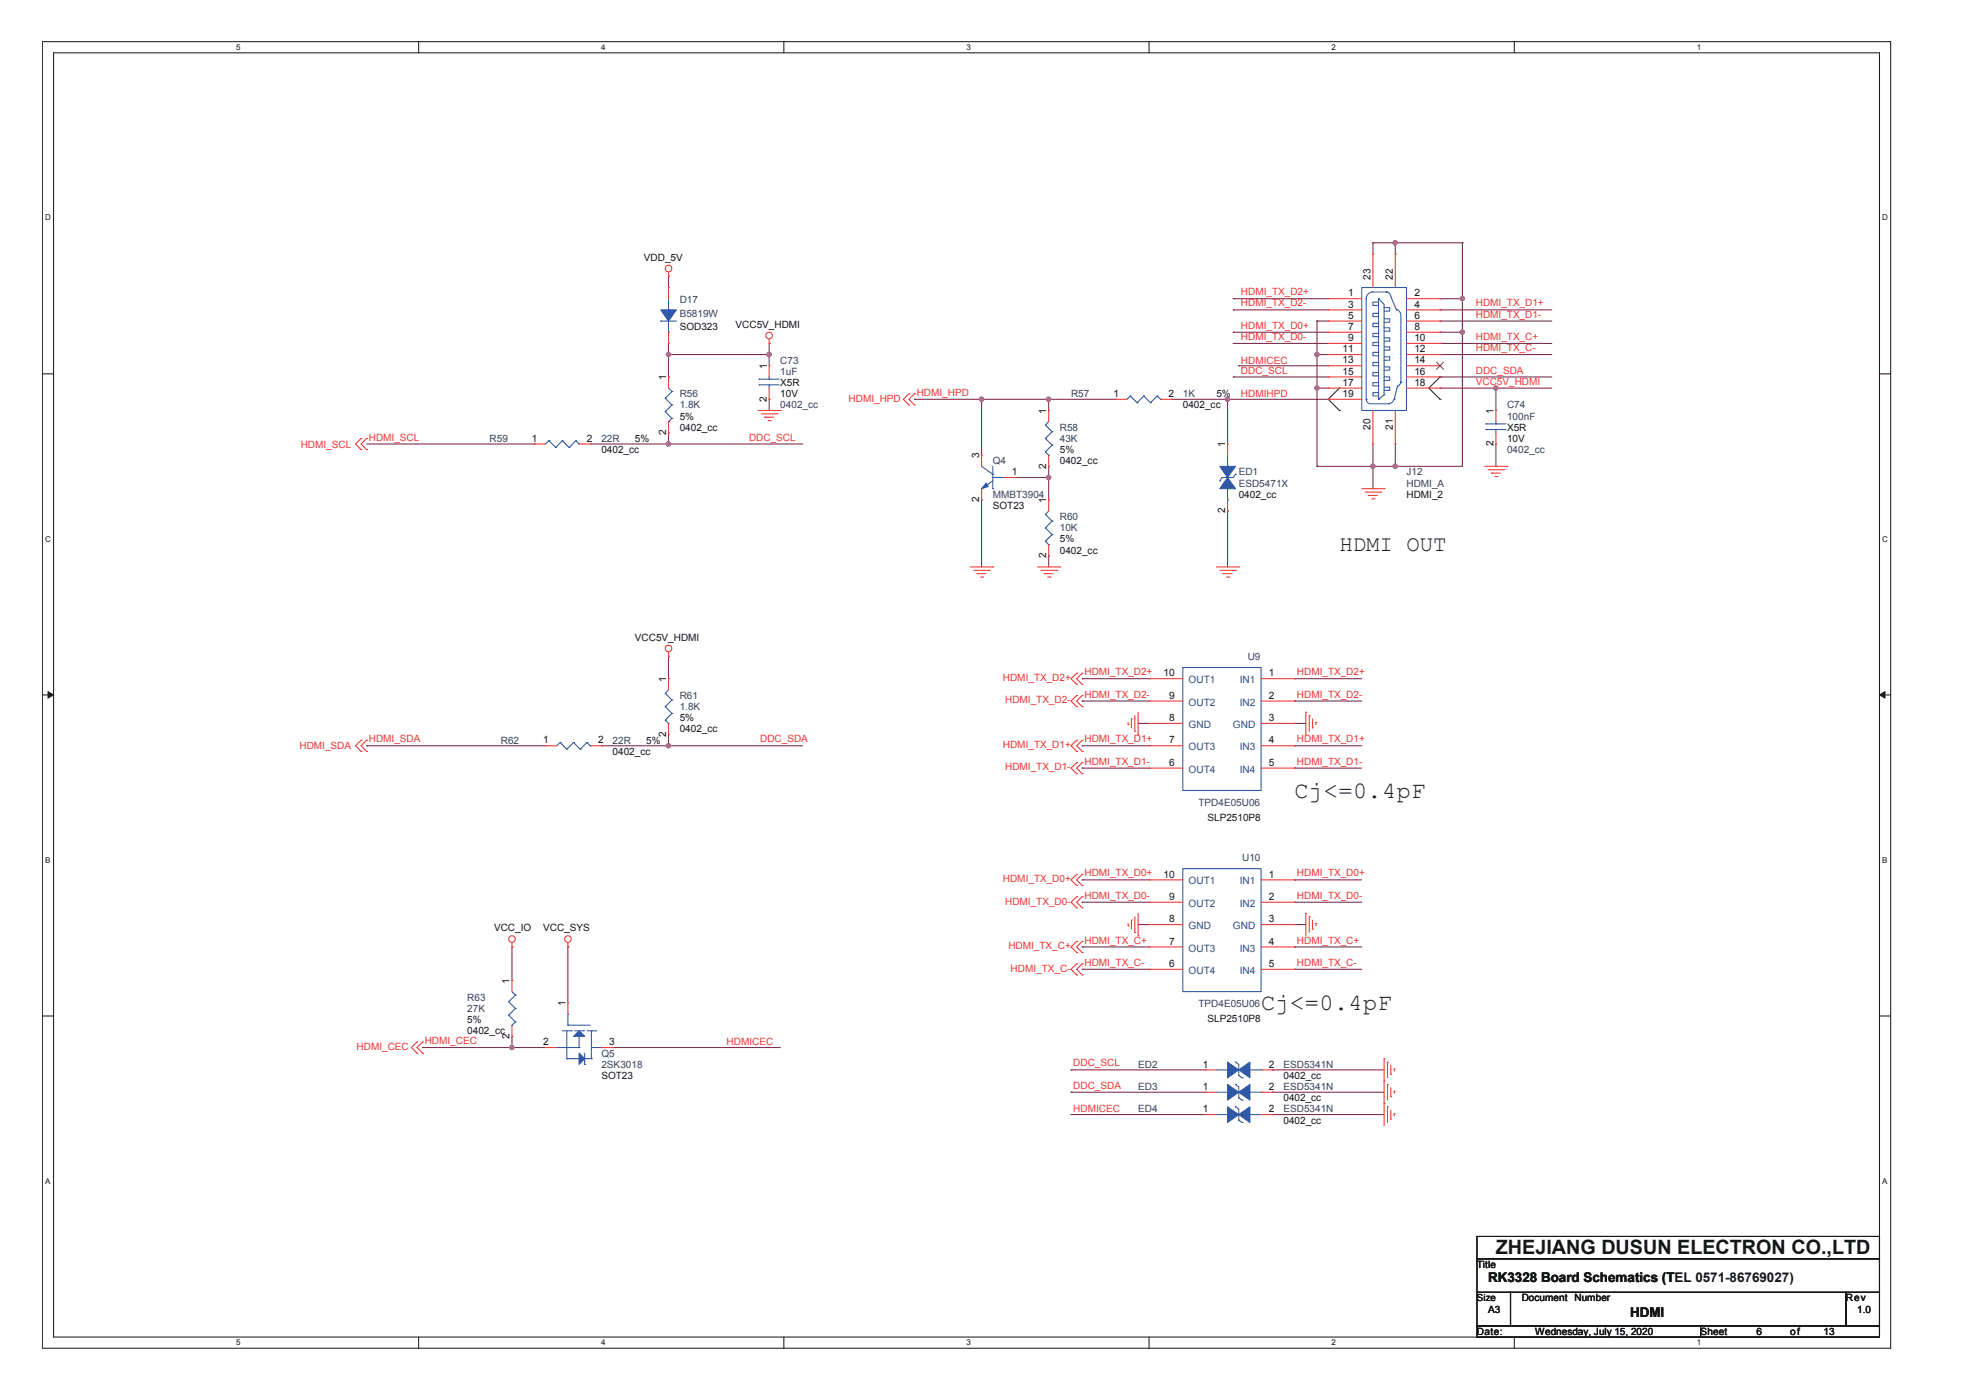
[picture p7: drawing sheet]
<svg xmlns="http://www.w3.org/2000/svg" width="297mm" height="210mm" viewBox="0 0 297 210" stroke-linecap="round" stroke-linejoin="round" font-family="sans-serif">
<path d="M6.4 6.2h277v195.9h-277zM8 7.9h273.7v192.6h-273.7z" fill="none" stroke="#231f20" stroke-width=".16"/>
<g fill="#fff">
<path d="M35.4 6.4h.7v1.4h-.7z"/>
<path d="M35.4 200.6h.7v1.4h-.7z"/>
</g>
<path d="M62.7 6.2v1.7M62.7 200.5v1.6" fill="none" stroke="#231f20" stroke-width=".16"/>
<g fill="#fff">
<path d="M90.1 6.4h.7v1.4h-.7z"/>
<path d="M90.1 200.6h.7v1.4h-.7z"/>
</g>
<path d="M117.5 6.2v1.7M117.5 200.5v1.6" fill="none" stroke="#231f20" stroke-width=".16"/>
<g fill="#fff">
<path d="M144.8 6.4h.7v1.4h-.7z"/>
<path d="M144.8 200.6h.7v1.4h-.7z"/>
</g>
<path d="M172.2 6.2v1.7M172.2 200.5v1.6" fill="none" stroke="#231f20" stroke-width=".16"/>
<g fill="#fff">
<path d="M199.6 6.4h.6v1.4h-.6z"/>
<path d="M199.6 200.6h.6v1.4h-.6z"/>
</g>
<path d="M226.9 6.2v1.7M226.9 200.5v1.6" fill="none" stroke="#231f20" stroke-width=".16"/>
<g fill="#fff">
<path d="M254.3 6.4h.7v1.4h-.7z"/>
<path d="M254.3 200.6h.7v1.4h-.7z"/>
<path d="M6.8 32h.8v1.3h-.8z"/>
<path d="M282.1 32h.9v1.3h-.9z"/>
<path d="M6.8 80.1h.8v1.4h-.8z"/>
<path d="M282.1 80.1h.9v1.4h-.9z"/>
</g>
<path d="M6.4 56.1h1.6M281.7 56.1h1.7" fill="none" stroke="#231f20" stroke-width=".16"/>
<g fill="#fff">
<path d="M6.8 128.3h.8v1.3h-.8z"/>
<path d="M282.1 128.3h.8v1.3h-.8z"/>
</g>
<path d="M6.4 104.2h1.6M281.7 104.2h1.7" fill="none" stroke="#231f20" stroke-width=".16"/>
<path d="M7.2 103.7l.8 .5-.8 .5z" fill="#231f20"/>
<path d="M7.2 103.7l.8 .5-.8 .5z" fill="none" stroke="#231f20" stroke-width=".15"/>
<path d="M281.7 104.2l.8-.5v1z" fill="#231f20"/>
<path d="M281.7 104.2l.8-.5v1z" fill="none" stroke="#231f20" stroke-width=".15"/>
<g fill="#fff">
<path d="M6.8 176.4h.8v1.3h-.8z"/>
<path d="M282.1 176.4h.8v1.3h-.8z"/>
</g>
<path d="M200.7 58.2h.1M200.7 58.2l-1.6 1.7 1.6 1.6M215.8 56.5h.1M215.8 59.9h.1M215.8 56.5l-1.7 1.7 1.7 1.7M200.7 61.5h.1M6.4 152.3h1.6M281.7 152.3h1.7" fill="none" stroke="#231f20" stroke-width=".16"/>
<g fill="none" stroke="#782b4b" stroke-width=".16">
<path d="M175.6 59.9h8.4M184 59.9h.1M184 59.9v6.7M184.8 49.8h.1M184.8 46.5h.1M184.8 49.8h14.3M184.8 46.5h14.3M185.6 54.8h.1M185.6 54.8h13.5M197.4 58.2v11.7M215.8 53.2h.1M215.8 53.2h16.8"/>
<path d="M184 76.6h.1M184 76.6v8.4M197.4 69.9h.1M205.8 69.9h.1M205.8 66.6v3.3M170.6 108.5h.1M170.6 108.5h1.6M194 108.5h.1M194 108.5h1.7"/>
</g>
<circle cx="184" cy="59.9" r=".33" fill="#a75ea5"/>
<circle cx="184" cy="59.9" r=".33" fill="none" stroke="#a75ea5" stroke-width=".16"/>
<path d="M215.8 56.5h.1M215.8 56.5h16.8M219.2 49.8h.1M219.2 49.8v20.1" fill="none" stroke="#782b4b" stroke-width=".16"/>
<circle cx="219.2" cy="49.8" r=".33" fill="#a75ea5"/>
<circle cx="219.2" cy="49.8" r=".33" fill="none" stroke="#a75ea5" stroke-width=".16"/>
<g fill="none" stroke="#782b4b" stroke-width=".16">
<path d="M184.8 51.5h.1M184.8 44.8h.1M184.8 51.5h14.3M184.8 44.8h14.3M197.4 48.1h.1M197.4 58.2h.1M197.4 53.2h.1M197.4 48.1v5.1M197.4 58.2h1.7M197.4 48.1h1.7M197.4 53.2h1.7M215.8 46.5h.1"/>
<path d="M215.8 51.5h.1M215.8 58.2h.1M215.8 46.5h16.8M215.8 51.5h16.8M215.8 58.2h8.4M170.6 138.6h.1M170.6 138.6h1.6"/>
</g>
<circle cx="224.2" cy="58.2" r=".33" fill="#a75ea5"/>
<circle cx="224.2" cy="58.2" r=".33" fill="none" stroke="#a75ea5" stroke-width=".16"/>
<path d="M197.4 53.2h.1M197.4 53.2v5M215.8 44.8h.1M215.8 48.1h.1M215.8 49.8h.1M215.8 44.8h3.4M215.8 48.1h16.8M215.8 49.8h3.4M224.2 58.2h.1M224.2 58.2h8.4M194 138.6h.1M194 138.6h1.7" fill="none" stroke="#782b4b" stroke-width=".16"/>
<circle cx="197.4" cy="58.2" r=".33" fill="#a75ea5"/>
<circle cx="197.4" cy="58.2" r=".33" fill="none" stroke="#a75ea5" stroke-width=".16"/>
<circle cx="197.4" cy="53.2" r=".33" fill="#a75ea5"/>
<circle cx="197.4" cy="53.2" r=".33" fill="none" stroke="#a75ea5" stroke-width=".16"/>
<g fill="none" stroke="#782b4b" stroke-width=".16">
<path d="M209.1 36.4h.1M209.1 36.4h10.1M115.3 59.9h.1M115.3 53.2h.1M115.3 53.2v1.6M115.3 59.9v1.6M184.8 56.5h.1M184.8 56.5h14.3M219.2 44.8h.1M219.2 44.8v5M224.2 58.2h.1M224.2 58.2v3.3"/>
<path d="M224.2 69.9h.1M224.2 66.6v3.3M162.2 101.8h.1M162.2 105.1h.1M162.2 111.8h.1M162.2 115.2h.1M162.2 101.8h10M162.2 105.1h10M162.2 111.8h10M162.2 115.2h10M194 101.8h.1M194 105.1h.1"/>
<path d="M194 115.2h.1M194 111.8h.1M194 101.8h10.1M194 105.1h10.1M194 111.8h10.1M194 115.2h10.1M162.2 135.3h.1M162.2 131.9h.1M162.2 135.3h10M162.2 131.9h10M194 131.9h.1M194 135.3h.1"/>
<path d="M194 135.3h10.1M194 131.9h10.1M162.2 142h.1M162.2 145.3h.1M162.2 142h10M162.2 145.3h10M194 145.3h.1M194 142h.1M194 142h10.1M194 145.3h10.1M160.5 160.4h.1M160.5 163.8h.1"/>
<path d="M160.5 167.1h.1M160.5 160.4h20.1M160.5 163.8h20.1M160.5 167.1h20.1M190.7 160.4h.1M190.7 163.8h.1M190.7 167.1h.1M190.7 160.4h16.7M190.7 163.8h16.7M190.7 167.1h16.7"/>
</g>
<circle cx="209.1" cy="36.4" r=".33" fill="#a75ea5"/>
<circle cx="209.1" cy="36.4" r=".33" fill="none" stroke="#a75ea5" stroke-width=".16"/>
<path d="M219.2 36.4h.1M219.2 36.4v8.4" fill="none" stroke="#782b4b" stroke-width=".16"/>
<circle cx="219.2" cy="44.8" r=".33" fill="#a75ea5"/>
<circle cx="219.2" cy="44.8" r=".33" fill="none" stroke="#a75ea5" stroke-width=".16"/>
<path d="M205.8 36.4h.1M205.8 36.4v1.7M205.8 36.4h3.3M209.1 36.4h.1M209.1 38.1h.1M209.1 36.4v1.7M209.1 69.9h.1M209.1 69.9h10.1" fill="none" stroke="#782b4b" stroke-width=".16"/>
<circle cx="209.1" cy="69.9" r=".33" fill="#a75ea5"/>
<circle cx="209.1" cy="69.9" r=".33" fill="none" stroke="#a75ea5" stroke-width=".16"/>
<path d="M197.4 69.9h.1M197.4 69.9h8.4" fill="none" stroke="#782b4b" stroke-width=".16"/>
<circle cx="205.7" cy="69.9" r=".33" fill="#a75ea5"/>
<circle cx="205.7" cy="69.9" r=".33" fill="none" stroke="#a75ea5" stroke-width=".16"/>
<path d="M152.1 71.6h.1M157.2 69.9h.1M157.2 69.9v1.7h-5.1M157.2 83.3h.1M157.2 83.3v1.7" fill="none" stroke="#782b4b" stroke-width=".16"/>
<circle cx="157.2" cy="71.6" r=".33" fill="#a75ea5"/>
<circle cx="157.2" cy="71.6" r=".33" fill="none" stroke="#a75ea5" stroke-width=".16"/>
<path d="M157.2 59.9h.1M157.2 59.9v1.6M157.2 59.9h10M157.2 71.6h.1M157.2 71.6v3.3" fill="none" stroke="#782b4b" stroke-width=".16"/>
<circle cx="157.2" cy="59.9" r=".33" fill="#a75ea5"/>
<circle cx="157.2" cy="59.9" r=".33" fill="none" stroke="#a75ea5" stroke-width=".16"/>
<path d="M137.1 59.9h.1M137.1 59.9h20.1M147.1 59.9h.1M147.1 59.9v8.3" fill="none" stroke="#782b4b" stroke-width=".16"/>
<circle cx="147.1" cy="59.9" r=".33" fill="#a75ea5"/>
<circle cx="147.1" cy="59.9" r=".33" fill="none" stroke="#a75ea5" stroke-width=".16"/>
<g fill="none" stroke="#782b4b" stroke-width=".16">
<path d="M100.2 53.2h.1M100.2 56.5h.1M100.2 51.5v5M115.3 51.5h.1M115.3 51.5v1.7h-15.1M184 59.9h.1M184 59.9h15.1M147.1 74.9h.1M147.1 74.9v10.1M205.8 69.9h.1M205.8 69.9v3.4M205.8 69.9h3.3"/>
<path d="M209.1 69.9h.1M209.1 66.6v3.3M100.2 98.4h.1M100.2 98.4v3.4"/>
</g>
<circle cx="115.3" cy="53.2" r=".33" fill="#a75ea5"/>
<circle cx="115.3" cy="53.2" r=".33" fill="none" stroke="#a75ea5" stroke-width=".16"/>
<circle cx="100.2" cy="53.2" r=".33" fill="#a75ea5"/>
<circle cx="100.2" cy="53.2" r=".33" fill="none" stroke="#a75ea5" stroke-width=".16"/>
<g fill="none" stroke="#782b4b" stroke-width=".16">
<path d="M100.2 41.4h.1M100.2 41.4v1.7M54.9 66.6h25.2M80.1 66.6h.1M88.5 66.6h31.8M100.2 66.6h.1M100.2 64.9h.1M100.2 64.9v1.7M54.9 111.8h.1M54.9 111.8h26.9M90.1 111.8h.1M100.2 110.1h.1"/>
<path d="M100.2 110.1v1.7h-10.1"/>
</g>
<circle cx="100.2" cy="66.6" r=".33" fill="#a75ea5"/>
<circle cx="100.2" cy="66.6" r=".33" fill="none" stroke="#a75ea5" stroke-width=".16"/>
<path d="M100.2 111.8h.1M100.2 111.8h20.1" fill="none" stroke="#782b4b" stroke-width=".16"/>
<circle cx="100.2" cy="111.8" r=".33" fill="#a75ea5"/>
<circle cx="100.2" cy="111.8" r=".33" fill="none" stroke="#a75ea5" stroke-width=".16"/>
<path d="M63.3 157.1h.1M63.3 157.1h18.5M76.7 142h.1M76.7 155.4h.1M76.7 157.1h.1M76.7 142v5M76.7 155.4v1.7M85.1 142h.1M85.1 142v8.4M91.8 157.1h.1M91.8 157.1h25.1" fill="none" stroke="#782b4b" stroke-width=".16"/>
<circle cx="76.7" cy="157" r=".33" fill="#a75ea5"/>
<circle cx="76.7" cy="157" r=".33" fill="none" stroke="#a75ea5" stroke-width=".16"/>
<g fill="none" stroke="#ee3432" stroke-width=".16">
<path d="M100.2 41.4h.1M100.2 40.8v.6M115.3 51.5h.1M115.3 50.8v.7M136.2 59h.1M136.2 59l-.8 .9 .8 .8M137.1 59h.1M137.1 59l-.9 .9 .9 .8M54.1 67.4h.1M54.1 65.7h.1M54.1 65.7l-.8 .9 .8 .8M54.9 67.4h.1"/>
<path d="M54.9 65.7h.1M54.9 65.7l-.8 .9 .8 .8M113.6 61.5h3.3M114.1 62.1h2.4M114.6 62.5h.1M114.6 62.5h1.3M115.1 63.1h.3M115.4 63.1h.1M116.5 62.1h.1M116.9 61.5h.1M136.2 60.7h.1M137.1 60.7h.1"/>
<path d="M204.1 73.3h3.3M204.6 73.8h2.3M205.1 74.3h.1M205.1 74.3h1.3M205.6 74.8h.3M205.9 74.8h.1M206.9 73.8h.1M207.4 73.3h.1M222.5 69.9h3.4M223 70.4h2.4M223.5 70.9h.1M223.5 70.9h1.4"/>
<path d="M224 71.4h.4M224.4 71.4h.1M225.4 70.4h.1M225.9 69.9h.1M100.2 98.4h.1M100.2 97.7v.7M145.4 85h3.4M145.9 85.5h2.4M146.4 86h.1M146.4 86h1.4M146.9 86.5h.4M147.3 86.5h.1"/>
<path d="M148.3 85.5h.1M148.8 85h.1M155.5 85h3.3M156 85.5h2.3M156.5 86h.1M156.5 86h1.3M157 86.5h.3M157.3 86.5h.1M158.3 85.5h.1M158.8 85h.1M182.3 85h3.3M182.8 85.5h2.4"/>
<path d="M183.3 86h.1M183.3 86h1.3M183.8 86.5h.4M184.2 86.5h.1M185.2 85.5h.1M185.6 85h.1M54.1 112.7h.1M54.1 111h.1M54.1 111l-.8 .8 .8 .9M54.9 112.7h.1M54.9 111h.1M54.9 111l-.8 .8 .8 .9"/>
<path d="M161.4 112.7h.1M161.4 111h.1M161.4 116h.1M161.4 114.3h.1M161.4 102.6h.1M161.4 100.9h.1M161.4 106h.1M161.4 104.3h.1M161.4 111l-.9 .8 .9 .9M161.4 114.3l-.9 .9 .9 .8M161.4 100.9l-.9 .9 .9 .8M161.4 104.3l-.9 .8 .9 .9"/>
<path d="M162.2 112.7h.1M162.2 111h.1M162.2 116h.1M162.2 114.3h.1M162.2 102.6h.1M162.2 100.9h.1M162.2 106h.1M162.2 104.3h.1M162.2 111l-.8 .8 .8 .9M162.2 114.3l-.8 .9 .8 .8M162.2 100.9l-.8 .9 .8 .8M162.2 104.3l-.8 .8 .8 .9"/>
<path d="M169.1 108.6h.1M169.1 108.3v.3M169.6 107.8h.1M169.6 107.8v1.3M170.1 109.6h.1M170.1 107.3v2.3M170.6 110.1h.1M170.6 106.8v3.3M195.7 106.8h.1M195.7 106.8v3.3M196.2 107.3h.1M196.2 107.3v2.3"/>
<path d="M196.7 109.1h.1M196.7 107.8v1.3M197.2 108.3h.1M197.2 108.3v.3M161.4 132.8h.1M161.4 131.1h.1M161.4 136.1h.1M161.4 134.4h.1M161.4 131.1l-.9 .8 .9 .9M161.4 134.4l-.9 .9 .9 .8M162.2 132.8h.1M162.2 131.1h.1"/>
<path d="M162.2 136.1h.1M162.2 134.4h.1M162.2 131.1l-.8 .8 .8 .9M162.2 134.4l-.8 .9 .8 .8M169.1 138.8h.1M169.1 138.5v.3M169.6 138h.1M169.6 138v1.3M170.1 139.8h.1M170.1 137.5v2.3M170.6 136.9v3.4M195.7 136.9h.1"/>
<path d="M195.7 136.9v3.4M196.2 137.5h.1M196.2 137.5v2.3M196.7 139.3h.1M196.7 138v1.3M197.2 138.5h.1M197.2 138.5v.3M62.5 157.9h.1M62.5 156.2h.1M62.5 156.2l-.9 .9 .9 .8M63.3 157.9h.1M63.3 156.2h.1"/>
<path d="M63.3 156.2l-.8 .9 .8 .8M76.7 142h.1M76.7 141.3v.7M85.1 142h.1M85.1 141.3v.7M161.4 142.8h.1M161.4 141.1h.1M161.4 146.2h.1M161.4 144.5h.1M161.4 141.1l-.9 .9 .9 .8M161.4 144.5l-.9 .8 .9 .9M162.2 142.8h.1"/>
<path d="M162.2 141.1h.1M162.2 146.2h.1M162.2 144.5h.1M162.2 141.1l-.8 .9 .8 .8M162.2 144.5l-.8 .8 .8 .9M170.6 140.3h.1M207.4 158.7h.1M207.4 158.7v10.1M207.9 159.2h.1M207.9 159.2v2.4M208.4 159.7v1.4M207.4 162.1h.1"/>
<path d="M207.4 165.4h.1M207.9 162.6h.1M207.9 165.9h.1M207.9 162.6v2.3M207.9 165.9v2.4M208.4 161.1h.1M208.4 164.4h.1M208.4 167.8h.1M208.4 163.1v1.3M208.4 166.4v1.4M209 160.2h.1M209 163.6h.1"/>
<path d="M209 167h.1M209 160.2v.4M209 163.6v.3M209 167v.3"/>
<circle cx="100.2" cy="40.2" r=".5"/>
<circle cx="115.3" cy="50.3" r=".5"/>
<circle cx="100.2" cy="97.2" r=".5"/>
<circle cx="76.7" cy="140.8" r=".5"/>
<circle cx="85.1" cy="140.8" r=".5"/>
</g>
<path d="M221.4 185.4h60.3v3.3h-60.3zM221.4 188.7h60.3v5.1h-60.3zM221.4 193.8h5v5h-5zM221.4 198.8h33.5v1.7h-33.5zM226.4 193.8h50.2v5h-50.2zM254.9 198.8h26.8v1.7h-26.8zM276.6 193.8h5.1v5h-5.1z" fill="none" stroke="#131716" stroke-width=".16"/>
<path d="M182.3 167.1h1.7M184 167.1h.1M185.6 168h.1M185.6 166.3v1.7M187.3 167.1h1.7M189 167.1h.1" fill="none" stroke="#2f59a7" stroke-width=".16"/>
<path d="M184 165.9l1.6 1.2-1.6 1.2z" fill-rule="evenodd" fill="#2f59a7"/>
<path d="M184 165.9l1.6 1.2-1.6 1.2zM185.2 165.9h.1M185.2 165.9l.4 .4M185.6 168l.6 .3M186.2 168.3h.1" fill="none" stroke="#2f59a7" stroke-width=".16"/>
<path d="M185.6 167.1l1.7-1.2v2.4z" fill-rule="evenodd" fill="#2f59a7"/>
<path d="M182.3 163.8h1.7M184 163.8h.1M185.6 167.1l1.7-1.2v2.4zM185.6 164.6h.1M185.6 162.9v1.7M187.3 163.8h1.7M189 163.8h.1" fill="none" stroke="#2f59a7" stroke-width=".16"/>
<path d="M180.6 167.1h.1M180.6 167.1h1.7M189 167.1h1.7M190.7 167.1h.1" fill="none" stroke="#ee3432" stroke-width=".16"/>
<path d="M184 162.6l1.6 1.2-1.6 1.1z" fill-rule="evenodd" fill="#2f59a7"/>
<path d="M184 162.6l1.6 1.2-1.6 1.1zM185.2 162.6h.1M185.2 162.6l.4 .3M185.6 164.6l.6 .3M186.2 164.9h.1" fill="none" stroke="#2f59a7" stroke-width=".16"/>
<path d="M185.6 163.8l1.7-1.2v2.3z" fill-rule="evenodd" fill="#2f59a7"/>
<g fill="none" stroke="#2f59a7" stroke-width=".16">
<path d="M147.1 73.3h.1M147.1 69.9l1.7 1.2M148.8 71.1h.1M148.8 73.3h.1M148.8 72.1l-1.7 1.2M148.8 69.9v3.4M148.8 71.6h1.7M150.5 71.6h.1M99.7 103.9h.1M99.7 106h.1M99.7 108h.1M99.7 103.9l1 1.1"/>
<path d="M99.7 106l1 1M99.7 108l.5 .5M100.2 108.5h.1M100.2 103.4l-.5 .5M100.7 105h.1M100.7 107h.1M100.7 105l-1 1M100.7 107l-1 1M185.6 163.8l1.7-1.2v2.3z"/>
</g>
<path d="M100.2 101.8h.1M100.2 110.1h.1M100.2 101.8v1.6M100.2 108.5v1.6M180.6 163.8h.1M180.6 163.8h1.7M189 163.8h1.7M190.7 163.8h.1" fill="none" stroke="#ee3432" stroke-width=".16"/>
<path d="M147.8 72.4l.3 .5-1 .4z" fill="#2f59a7"/>
<g fill="none" stroke="#2f59a7" stroke-width=".16">
<path d="M99.7 59.7h.1M99.7 59.7l1 1M100.2 58.2l.5 .5M100.7 58.7h.1M100.7 58.7l-1 1M99.7 61.7h.1M99.7 61.7l1 1M100.2 63.2h.1M100.7 60.7h.1M100.7 62.7h.1M100.7 60.7l-1 1M100.7 62.7l-.5 .5"/>
<path d="M147.8 72.4l.3 .5-1 .4zM185.6 159.6v1.7M182.3 160.4h1.7M184 160.4h.1M185.6 161.3h.1M187.3 160.4h1.7M189 160.4h.1"/>
</g>
<path d="M100.2 56.5h.1M100.2 56.5v1.7M100.2 64.9h.1M100.2 63.2v1.7M147.1 74.9h.1M147.1 68.2h.1M147.1 68.2v1.7M147.1 73.3v1.6M150.5 71.6h1.6M152.1 71.6h.1" fill="none" stroke="#ee3432" stroke-width=".16"/>
<path d="M184 159.2l1.6 1.2-1.6 1.2z" fill-rule="evenodd" fill="#2f59a7"/>
<path d="M184 159.2l1.6 1.2-1.6 1.2zM185.2 159.2h.1M185.2 159.2l.4 .4M185.6 161.3l.6 .3M186.2 161.6h.1" fill="none" stroke="#2f59a7" stroke-width=".16"/>
<path d="M185.6 160.4l1.7-1.2v2.4z" fill-rule="evenodd" fill="#2f59a7"/>
<g fill="none" stroke="#2f59a7" stroke-width=".16">
<path d="M99 48.1h.1M99 48.1h2.4M100.2 46.5h.1M100.2 49.8h.1M100.2 44.8v1.7M100.2 48.1v1.7M113.8 57.7h.1M113.8 56.9h.1M113.8 57.7h3M113.8 56.9h3M115.3 56.9h.1M115.3 57.7h.1"/>
<path d="M115.3 56.5v.4M115.3 57.7v.5M169.4 59.4h.1M169.4 59.4l-.5 .5M169.4 59.4l1 1M171.4 59.4h.1M171.4 59.4l-1 1M171.4 59.4l1 1M173.4 59.4h.1M173.4 59.4l-1 1M173.4 59.4l.5 .5M173.9 59.9h.1"/>
<path d="M82.3 66.1h.1M82.3 66.1l-.5 .5M82.3 66.1l1 1M83.3 67.1h.1M84.3 66.1h.1M84.3 66.1l-1 1M84.3 66.1l1 1M85.3 67.1h.1M86.3 66.1h.1M86.3 66.1l-1 1M86.3 66.1l.5 .5M86.8 66.6h.1"/>
<path d="M156.7 77.1h.1M156.7 79.1h.1M156.7 77.1l1 1M156.7 79.1l1 1.1M157.2 76.6l-.5 .5M157.7 78.1h.1M157.7 78.1l-1 1M170.4 60.4h.1M172.4 60.4h.1M222.7 64.4h.1M222.7 63.6h.1M222.7 64.4h3"/>
<path d="M222.7 63.6h3M224.2 63.6h.1M224.2 64.4h.1M224.2 63.2v.4M224.2 64.4v.5M156.7 81.2h.1M156.7 81.2l.5 .5M157.2 81.7h.1M157.7 80.2h.1M157.7 80.2l-1 1M83.9 111.3h.1M83.9 111.3l-.5 .5"/>
<path d="M83.9 111.3l1 1M84.9 112.3h.1M86 111.3h.1M86 111.3l-1.1 1M86 111.3l1 1M87 112.3h.1M88 111.3h.1M88 111.3l-1 1M88 111.3l.5 .5M88.5 111.8h.1M177.3 100.1h11.7v18.4h-11.7zM177.3 130.2h11.7v18.5h-11.7z"/>
<path d="M76.2 150.2h.1M76.2 152.2h.1M76.2 150.2l1 1M76.2 152.2l1 1M76.7 153.7h.1M76.7 148.7l.5 .5M77.2 149.2h.1M77.2 151.2h.1M77.2 153.2h.1M77.2 149.2l-1 1M77.2 151.2l-1 1M77.2 153.2l-.5 .5"/>
<path d="M185.6 160.4l1.7-1.2v2.4z"/>
</g>
<g fill="none" stroke="#ee3432" stroke-width=".16">
<path d="M115.3 54.8h.1M115.3 59.9h.1M115.3 54.8v1.7M115.3 58.2v1.7M167.2 59.9h.1M167.2 59.9h1.7M173.9 59.9h1.7M175.6 59.9h.1M80.1 66.6h.1M80.1 66.6h1.7M86.8 66.6h1.7M88.5 66.6h.1"/>
<path d="M157.2 74.9h.1M157.2 74.9v1.7M224.2 61.5h.1M224.2 66.6h.1M224.2 61.5v1.7M224.2 64.9v1.7M157.2 83.3h.1M157.2 81.7v1.6M81.8 111.8h.1M81.8 111.8h1.6M88.5 111.8h1.6M90.1 111.8h.1"/>
<path d="M172.2 101.8h.1M172.2 105.1h.1M172.2 111.8h.1M172.2 115.2h.1M172.2 108.5h.1M172.2 101.8h5.1M172.2 105.1h5.1M172.2 111.8h5.1M172.2 115.2h5.1M172.2 108.5h5.1M189 101.8h5M189 105.1h5"/>
<path d="M189 111.8h5M189 115.2h5M189 108.5h5M194 101.8h.1M194 105.1h.1M194 111.8h.1M194 115.2h.1M194 108.5h.1M172.2 131.9h.1M172.2 135.3h.1M172.2 138.6h.1M172.2 131.9h5.1"/>
<path d="M172.2 135.3h5.1M172.2 138.6h5.1M189 131.9h5M189 135.3h5M189 138.6h5M194 131.9h.1M194 135.3h.1M194 138.6h.1M76.7 147h.1M76.7 155.4h.1M76.7 147v1.7M76.7 153.7v1.7"/>
<path d="M172.2 142h.1M172.2 145.3h.1M172.2 142h5.1M172.2 145.3h5.1M189 142h5M189 145.3h5M194 142h.1M194 145.3h.1M180.6 160.4h.1M180.6 160.4h1.7M189 160.4h1.7M190.7 160.4h.1"/>
</g>
<path d="M99 46.5h2.4l-1.2 1.6z" fill-rule="evenodd" fill="#2f59a7"/>
<g fill="none" stroke="#2f59a7" stroke-width=".16">
<path d="M99 46.5h2.4l-1.2 1.6zM204.1 43.1h6.7v18.4h-6.7zM204.8 59.8l.2 .6 .2 .1M204.8 59.9h.1M204.8 44.8v15.1M205.6 43.8h2.2M205.7 43.8a1.01 1.01 0 0 0-.9 1.1M206.6 59.9h.1M206.6 44.8h.1M206.6 45.3h-.8v.5h.8M206.6 47h-.8v.5h.8M206.6 48.5h-.8v.5h.8"/>
<path d="M206.6 50h-.8v.5h.8M206.6 51.3h-.8v.5h.8M206.6 52.8h-.8v.5h.8M206.6 54.3h-.8v.5h.8M206.6 55.8h-.8v.6h.8M206.6 57.4h-.8v.5h.8M206.6 58.9h-.8v.5h.8M206.6 44.8v15.1M206.6 44.8l.8 .8v13.6M207.4 59.2h.1M207.4 46.1h.9v.5h-.9M207.4 47.8h.9v.5h-.9"/>
<path d="M207.4 49.1h.9v.6h-.9M207.4 50.7h.9v.5h-.9M207.4 52h.9v.5h-.9M207.4 53.5h.9v.5h-.9M207.4 55h.9v.5h-.9M207.4 56.5h.9v.5h-.9M207.4 58h.9v.5h-.9M207.4 59.2l-.8 .7M207.8 43.8a.66 .66 0 0 1 .6 .6l.9 2.1M207.8 43.8h.1M208.9 59.8a.84 .84 0 0 1-.8 .7M209 59.9h.1"/>
<path d="M209.3 46.3a1.02 1.02 0 0 1 .6 1M209.3 46.5h.1M209.4 57.9l-.4 2M209.9 57.2a.82 .82 0 0 1-.5 .7M210 57.4h.1M210 47.3v10.1M156.7 63.7h.1M156.7 65.7h.1M156.7 67.8h.1M156.7 63.7l1 1M156.7 65.7l1 1M156.7 67.8l.5 .4"/>
<path d="M157.2 68.2h.1M157.2 63.2l-.5 .5M157.7 64.7h.1M157.7 66.7h.1M157.7 64.7l-1 1M157.7 66.7l-1 1.1M205.3 60.5h2.8M208.1 60.5h.1"/>
</g>
<g fill="none" stroke="#ee3432" stroke-width=".16">
<path d="M205.8 38.1h.1M205.8 38.1v5M209.1 38.1h.1M209.1 38.1v5M100.2 43.1h.1M100.2 51.5h.1M100.2 43.1v1.7M100.2 49.8v1.7M199.1 44.8h.1M199.1 46.5h.1M199.1 48.1h.1M199.1 49.8h.1"/>
<path d="M199.1 51.5h.1M199.1 53.2h.1M199.1 54.8h.1M199.1 56.5h.1M199.1 58.2h.1M199.1 59.9h.1M199.1 44.8h5M199.1 46.5h5M199.1 48.1h5M199.1 49.8h5M199.1 51.5h5M199.1 53.2h5"/>
<path d="M199.1 54.8h5M199.1 56.5h5M199.1 58.2h5M199.1 59.9h5M210.8 44.8h5M210.8 46.5h5M210.8 48.1h5M210.8 49.8h5M210.8 51.5h5M210.8 53.2h5M210.8 54.8h5M210.8 56.5h5"/>
<path d="M210.8 58.2h5M215.8 44.8h.1M215.8 46.5h.1M215.8 48.1h.1M215.8 49.8h.1M215.8 51.5h.1M215.8 53.2h.1M215.8 54.8h.1M215.8 56.5h.1M215.8 58.2h.1M157.2 61.5h.1M157.2 69.9h.1"/>
<path d="M157.2 61.5v1.7M157.2 68.2v1.7M205.8 66.6h.1M205.8 61.5v5.1M209.1 66.6h.1M209.1 61.5v5.1"/>
</g>
<path d="M215.3 54.3l1 1.1M216.3 54.3l-1 1.1" fill="none" stroke="#784830" stroke-width=".15"/>
<path d="M86.8 154.6l.8 .8h-1.6z" fill="#2f59a7"/>
<path d="M86.8 154.6l.8 .8h-1.6z" fill="none" stroke="#2f59a7" stroke-width=".16"/>
<path d="M86.8 157.9l.8 .8-.8 .9z" fill="#2f59a7"/>
<g fill="none" stroke="#2f59a7" stroke-width=".16">
<path d="M183.1 71.6h.1M183.1 71.6h1.7M184 69.9h.1M184 74.9h.1M184 68.2v1.7M184 73.3v1.6M83.4 157.1h.1M83.4 157.1h3.4M84.3 154.6h1.3M84.9 158.7h.1M84.9 154.6v4.1M84.9 158.7h1.9"/>
<path d="M85.1 153.7h.1M85.1 152h.1M85.1 153.7h3.4M85.1 152v1.7M85.6 154.6h.1M86.1 154.6h1.4M86.8 157.9l.8 .8-.8 .9zM86.8 158.7h.1M86.8 157.1h.1M86.8 155.4v1.7M87.5 154.6h.1M87.6 159.6h.1"/>
<path d="M87.6 157.9v1.7M87.6 158.7h1M88 154.6h1.3M88.6 158.7h.1M88.6 154.6h.1M88.6 157.1h.1M88.6 154.6v4.1M88.6 157.1h1.5M89.3 154.6h.1"/>
</g>
<path d="M81.8 157.1h.1M81.8 157.1h1.6M85.1 150.4h.1M85.1 150.4v1.6M90.1 157.1h1.7M91.8 157.1h.1" fill="none" stroke="#ee3432" stroke-width=".16"/>
<path d="M182.8 69.9h2.4l-1.2 1.7z" fill-rule="evenodd" fill="#2f59a7"/>
<path d="M182.8 69.9h2.4l-1.2 1.7zM182.8 72.1h.1M183.1 71.6l-.3 .5M185.2 71.1h.1M185.2 71.1l-.4 .5" fill="none" stroke="#2f59a7" stroke-width=".16"/>
<path d="M184 71.6l1.2 1.7h-2.4z" fill-rule="evenodd" fill="#2f59a7"/>
<path d="M184 71.6l1.2 1.7h-2.4z" fill="none" stroke="#2f59a7" stroke-width=".16"/>
<path d="M184 66.6h.1M184 76.6h.1M184 66.6v1.6M184 74.9v1.7" fill="none" stroke="#ee3432" stroke-width=".16"/>
<circle cx="184" cy="59.9" r=".33" fill="#a75ea5"/>
<circle cx="184" cy="59.9" r=".33" fill="none" stroke="#a75ea5" stroke-width=".16"/>
<circle cx="219.2" cy="49.8" r=".33" fill="#a75ea5"/>
<circle cx="219.2" cy="49.8" r=".33" fill="none" stroke="#a75ea5" stroke-width=".16"/>
<circle cx="224.2" cy="58.2" r=".33" fill="#a75ea5"/>
<circle cx="224.2" cy="58.2" r=".33" fill="none" stroke="#a75ea5" stroke-width=".16"/>
<circle cx="197.4" cy="58.2" r=".33" fill="#a75ea5"/>
<circle cx="197.4" cy="58.2" r=".33" fill="none" stroke="#a75ea5" stroke-width=".16"/>
<circle cx="197.4" cy="53.2" r=".33" fill="#a75ea5"/>
<circle cx="197.4" cy="53.2" r=".33" fill="none" stroke="#a75ea5" stroke-width=".16"/>
<circle cx="209.1" cy="36.4" r=".33" fill="#a75ea5"/>
<circle cx="209.1" cy="36.4" r=".33" fill="none" stroke="#a75ea5" stroke-width=".16"/>
<circle cx="219.2" cy="44.8" r=".33" fill="#a75ea5"/>
<circle cx="219.2" cy="44.8" r=".33" fill="none" stroke="#a75ea5" stroke-width=".16"/>
<circle cx="209.1" cy="69.9" r=".33" fill="#a75ea5"/>
<circle cx="209.1" cy="69.9" r=".33" fill="none" stroke="#a75ea5" stroke-width=".16"/>
<circle cx="205.7" cy="69.9" r=".33" fill="#a75ea5"/>
<circle cx="205.7" cy="69.9" r=".33" fill="none" stroke="#a75ea5" stroke-width=".16"/>
<circle cx="157.2" cy="71.6" r=".33" fill="#a75ea5"/>
<circle cx="157.2" cy="71.6" r=".33" fill="none" stroke="#a75ea5" stroke-width=".16"/>
<circle cx="157.2" cy="59.9" r=".33" fill="#a75ea5"/>
<circle cx="157.2" cy="59.9" r=".33" fill="none" stroke="#a75ea5" stroke-width=".16"/>
<circle cx="147.1" cy="59.9" r=".33" fill="#a75ea5"/>
<circle cx="147.1" cy="59.9" r=".33" fill="none" stroke="#a75ea5" stroke-width=".16"/>
<circle cx="115.3" cy="53.2" r=".33" fill="#a75ea5"/>
<circle cx="115.3" cy="53.2" r=".33" fill="none" stroke="#a75ea5" stroke-width=".16"/>
<circle cx="100.2" cy="53.2" r=".33" fill="#a75ea5"/>
<circle cx="100.2" cy="53.2" r=".33" fill="none" stroke="#a75ea5" stroke-width=".16"/>
<circle cx="100.2" cy="66.6" r=".33" fill="#a75ea5"/>
<circle cx="100.2" cy="66.6" r=".33" fill="none" stroke="#a75ea5" stroke-width=".16"/>
<circle cx="100.2" cy="111.8" r=".33" fill="#a75ea5"/>
<circle cx="100.2" cy="111.8" r=".33" fill="none" stroke="#a75ea5" stroke-width=".16"/>
<circle cx="76.7" cy="157" r=".33" fill="#a75ea5"/>
<circle cx="76.7" cy="157" r=".33" fill="none" stroke="#a75ea5" stroke-width=".16"/>
<g font-size="3.5" fill="#231f20">
<text x="194" y="119.6">Cj&lt;=0.4pF</text>
<text x="189" y="151.5">Cj&lt;=0.4pF</text>
</g>
<text font-size="3.4" fill="#231f20" x="200.7" y="82.7">HDMI OUT</text>
<text font-size="3" fill="#131716" x="224.2" y="188">ZHEJIANG DUSUN ELECTRON CO.,LTD</text>
<g font-size="2" fill="#131716">
<text x="223" y="192.3">RK3328 Board Schematics (TEL 0571-86769027)</text>
<text x="223" y="192.3">RK3328 Board Schematics (T</text>
<text x="244.3" y="197.5">HDMI</text>
</g>
<g font-size="1.5" fill="#131716">
<text x="96.5" y="39.1">VDD_5V</text>
<text x="205.4" y="41.9" transform="rotate(-90 205.4 41.9)">23</text>
<text x="208.8" y="41.9" transform="rotate(-90 208.8 41.9)">22</text>
<text x="202.1" y="44.4">1</text>
<text x="202.1" y="46.1">3</text>
<text x="202.1" y="47.8">5</text>
<text x="212" y="44.4">2</text>
<text x="212" y="46.1">4</text>
<text x="212" y="47.8">6</text>
<text x="101.9" y="49.5">SOD323</text>
<text x="110.2" y="49.2">VCC5V_HDMI</text>
<text x="201.2" y="52.8">11</text>
<text x="202.1" y="49.5">7</text>
<text x="202.1" y="51.1">9</text>
<text x="212" y="49.5">8</text>
<text x="212" y="51.1">10</text>
<text x="212" y="52.8">12</text>
<text x="99.8" y="57" transform="rotate(-90 99.8 57)">1</text>
<text x="114.9" y="55.3" transform="rotate(-90 114.9 55.3)">1</text>
<text x="116.9" y="57.9">X5R</text>
<text x="116.9" y="59.6">10V</text>
<text x="166.9" y="59.5">1</text>
<text x="175.1" y="59.5">2</text>
<text x="182.3" y="59.5">5%</text>
<text x="201.2" y="54.5">13</text>
<text x="201.2" y="56.2">15</text>
<text x="201.2" y="57.8">17</text>
<text x="201.2" y="59.5">19</text>
<text x="212" y="54.5">14</text>
<text x="212" y="56.2">16</text>
<text x="212" y="57.8">18</text>
<text x="99.8" y="65.2" transform="rotate(-90 99.8 65.2)">2</text>
<text x="101.9" y="64.6">0402_cc</text>
<text x="101.9" y="62.9">5%</text>
<text x="114.9" y="60.2" transform="rotate(-90 114.9 60.2)">2</text>
<text x="156.8" y="62" transform="rotate(-90 156.8 62)">1</text>
<text x="177.3" y="61.2">0402_cc</text>
<text x="205.4" y="64.4" transform="rotate(-90 205.4 64.4)">20</text>
<text x="208.8" y="64.4" transform="rotate(-90 208.8 64.4)">21</text>
<text x="223.8" y="62" transform="rotate(-90 223.8 62)">1</text>
<text x="225.9" y="64.6">X5R</text>
<text x="79.7" y="66.2">1</text>
<text x="88" y="66.2">2</text>
<text x="90.1" y="67.9">0402_cc</text>
<text x="95.2" y="66.3">5%</text>
<text x="146.8" y="68.7" transform="rotate(-90 146.8 68.7)">3</text>
<text x="151.6" y="71.2">1</text>
<text x="156.8" y="70.3" transform="rotate(-90 156.8 70.3)">2</text>
<text x="158.8" y="69.6">0402_cc</text>
<text x="158.8" y="67.9">5%</text>
<text x="183.6" y="67.1" transform="rotate(-90 183.6 67.1)">1</text>
<text x="223.8" y="66.9" transform="rotate(-90 223.8 66.9)">2</text>
<text x="225.9" y="66.3">10V</text>
<text x="146.8" y="75.3" transform="rotate(-90 146.8 75.3)">2</text>
<text x="148.8" y="76.3">SOT23</text>
<text x="156.8" y="75.4" transform="rotate(-90 156.8 75.4)">1</text>
<text x="183.6" y="77" transform="rotate(-90 183.6 77)">2</text>
<text x="185.6" y="74.6">0402_cc</text>
<text x="210.8" y="74.6">HDMI_2</text>
<text x="156.8" y="83.7" transform="rotate(-90 156.8 83.7)">2</text>
<text x="158.8" y="83">0402_cc</text>
<text x="158.8" y="81.3">5%</text>
<text x="95.2" y="96.1">VCC5V_HDMI</text>
<text x="174.4" y="101.4">10</text>
<text x="190.2" y="101.4">1</text>
<text x="99.8" y="102.3" transform="rotate(-90 99.8 102.3)">1</text>
<text x="175.2" y="104.8">9</text>
<text x="190.2" y="104.8">2</text>
<text x="81.4" y="111.5">1</text>
<text x="89.6" y="111.5">2</text>
<text x="91.8" y="113.2">0402_cc</text>
<text x="96.8" y="111.5">5%</text>
<text x="99.8" y="110.5" transform="rotate(-90 99.8 110.5)">2</text>
<text x="101.9" y="109.8">0402_cc</text>
<text x="101.9" y="108.1">5%</text>
<text x="175.2" y="111.5">7</text>
<text x="175.2" y="108.1">8</text>
<text x="190.2" y="111.5">4</text>
<text x="190.2" y="108.1">3</text>
<text x="175.2" y="114.8">6</text>
<text x="190.2" y="114.8">5</text>
<text x="181" y="123.1">SLP2510P8</text>
<text x="174.4" y="131.6">10</text>
<text x="190.2" y="131.6">1</text>
<text x="175.2" y="134.9">9</text>
<text x="190.2" y="134.9">2</text>
<text x="74" y="139.6">VCC_IO</text>
<text x="81.4" y="139.6">VCC_SYS</text>
<text x="175.2" y="141.6">7</text>
<text x="175.2" y="138.3">8</text>
<text x="190.2" y="141.6">4</text>
<text x="190.2" y="138.3">3</text>
<text x="76.4" y="147.5" transform="rotate(-90 76.4 147.5)">1</text>
<text x="175.2" y="145">6</text>
<text x="190.2" y="145">5</text>
<text x="70" y="155.1">0402_cc</text>
<text x="70" y="153.4">5%</text>
<text x="76.4" y="155.7" transform="rotate(-90 76.4 155.7)">2</text>
<text x="84.8" y="150.8" transform="rotate(-90 84.8 150.8)">1</text>
<text x="181" y="153.2">SLP2510P8</text>
<text x="81.4" y="156.7">2</text>
<text x="90.1" y="161.8">SOT23</text>
<text x="91.3" y="156.7">3</text>
<text x="180.3" y="160.1">1</text>
<text x="190.2" y="160.1">2</text>
<text x="192.4" y="161.8">0402_cc</text>
<text x="180.3" y="166.8">1</text>
<text x="180.3" y="163.4">1</text>
<text x="190.2" y="166.8">2</text>
<text x="190.2" y="163.4">2</text>
<text x="192.4" y="165.1">0402_cc</text>
<text x="192.4" y="168.5">0402_cc</text>
<text x="221.4" y="190.1">Title</text>
<text x="221.4" y="195.1">Size</text>
<text x="223" y="196.8">A3</text>
<text x="228.1" y="195.1">Document</text>
<text x="236" y="195.1">Number</text>
<text x="276.6" y="195.1">Rev</text>
<text x="278.3" y="196.8">1.0</text>
<text x="221.4" y="200.1">Date:</text>
<text x="230.1" y="200.1">Wednesday, July 15, 2020</text>
<text x="254.9" y="200.1">Sheet</text>
<text x="263.2" y="200.1">6</text>
<text x="268.3" y="200.1">of</text>
<text x="273.3" y="200.1">13</text>
</g>
<g font-size="1.5" fill="#383964">
<text x="101.9" y="45.5">D17</text>
<text x="101.9" y="47.5">B5819W</text>
<text x="101.9" y="59.5">R56</text>
<text x="116.9" y="54.5">C73</text>
<text x="116.9" y="56.2">1uF</text>
<text x="160.5" y="59.5">R57</text>
<text x="177.3" y="59.5">1K</text>
<text x="101.9" y="61.2">1.8K</text>
<text x="116.9" y="61.2">0402_cc</text>
<text x="158.8" y="64.6">R58</text>
<text x="225.9" y="61.2">C74</text>
<text x="225.9" y="62.9">100nF</text>
<text x="73.4" y="66.3">R59</text>
<text x="90.1" y="66.3">22R</text>
<text x="148.8" y="69.6">Q4</text>
<text x="158.8" y="66.3">43K</text>
<text x="185.6" y="71.3">ED1</text>
<text x="210.8" y="71.3">J12</text>
<text x="225.9" y="67.9">0402_cc</text>
<text x="148.8" y="74.6">MMBT3904</text>
<text x="158.8" y="78">R60</text>
<text x="185.6" y="73">ESD5471X</text>
<text x="210.8" y="73">HDMI_A</text>
<text x="158.8" y="79.7">10K</text>
<text x="187" y="98.9">U9</text>
<text x="101.9" y="104.8">R61</text>
<text x="101.9" y="106.5">1.8K</text>
<text x="75.1" y="111.5">R62</text>
<text x="91.8" y="111.5">22R</text>
<text x="179.6" y="120.9">TPD4E05U06</text>
<text x="186.2" y="129.1">U10</text>
<text x="70" y="150">R63</text>
<text x="70" y="151.7">27K</text>
<text x="179.6" y="151">TPD4E05U06</text>
<text x="90.1" y="158.4">Q5</text>
<text x="90.1" y="160.1">2SK3018</text>
<text x="170.6" y="160.1">ED2</text>
<text x="192.4" y="160.1">ESD5341N</text>
<text x="170.6" y="166.8">ED4</text>
<text x="170.6" y="163.4">ED3</text>
<text x="192.4" y="166.8">ESD5341N</text>
<text x="192.4" y="163.4">ESD5341N</text>
</g>
<g font-size="1.5" fill="#ee3432">
<text x="186" y="45.9">HDMI_TX_D2-</text>
<text x="186" y="44.3">HDMI_TX_D2+</text>
<text x="221.2" y="45.9">HDMI_TX_D1+</text>
<text x="221.2" y="47.6">HDMI_TX_D1-</text>
<text x="186" y="49.3">HDMI_TX_D0+</text>
<text x="186" y="51">HDMI_TX_D0-</text>
<text x="221.2" y="52.7">HDMI_TX_C-</text>
<text x="221.2" y="51">HDMI_TX_C+</text>
<text x="137.4" y="59.4">HDMI_HPD</text>
<text x="186" y="54.5">HDMICEC</text>
<text x="186" y="56">DDC_SCL</text>
<text x="186" y="59.5">HDMIHPD</text>
<text x="221.2" y="56">DDC_SDA</text>
<text x="221.2" y="57.7">VCC5V_HDMI</text>
<text x="127.2" y="60.2">HDMI_HPD</text>
<text x="45.1" y="67.1">HDMI_SCL</text>
<text x="55.3" y="66.1">HDMI_SCL</text>
<text x="112.3" y="66.1">DDC_SCL</text>
<text x="162.5" y="101.2">HDMI_TX_D2+</text>
<text x="194.4" y="101.2">HDMI_TX_D2+</text>
<text x="150.3" y="102.1">HDMI_TX_D2+</text>
<text x="150.6" y="105.5">HDMI_TX_D2-</text>
<text x="162.5" y="104.6">HDMI_TX_D2-</text>
<text x="194.4" y="104.6">HDMI_TX_D2-</text>
<text x="44.9" y="112.3">HDMI_SDA</text>
<text x="55.3" y="111.3">HDMI_SDA</text>
<text x="113.9" y="111.3">DDC_SDA</text>
<text x="150.3" y="112.2">HDMI_TX_D1+</text>
<text x="162.5" y="111.3">HDMI_TX_D1+</text>
<text x="194.4" y="111.3">HDMI_TX_D1+</text>
<text x="150.6" y="115.5">HDMI_TX_D1-</text>
<text x="162.5" y="114.7">HDMI_TX_D1-</text>
<text x="194.4" y="114.7">HDMI_TX_D1-</text>
<text x="162.5" y="131.4">HDMI_TX_D0+</text>
<text x="194.4" y="131.4">HDMI_TX_D0+</text>
<text x="150.3" y="132.3">HDMI_TX_D0+</text>
<text x="150.6" y="135.6">HDMI_TX_D0-</text>
<text x="162.5" y="134.8">HDMI_TX_D0-</text>
<text x="194.4" y="134.8">HDMI_TX_D0-</text>
<text x="151.1" y="142.3">HDMI_TX_C+</text>
<text x="162.5" y="141.5">HDMI_TX_C+</text>
<text x="194.4" y="141.5">HDMI_TX_C+</text>
<text x="151.5" y="145.7">HDMI_TX_C-</text>
<text x="162.5" y="144.8">HDMI_TX_C-</text>
<text x="194.4" y="144.8">HDMI_TX_C-</text>
<text x="53.4" y="157.4">HDMI_CEC</text>
<text x="63.7" y="156.5">HDMI_CEC</text>
<text x="108.9" y="156.7">HDMICEC</text>
<text x="160.8" y="159.9">DDC_SCL</text>
<text x="160.8" y="163.2">DDC_SDA</text>
<text x="160.8" y="166.8">HDMICEC</text>
</g>
<g font-size="1.5" fill="#2a4d82">
<text x="178.1" y="102.4">OUT1</text>
<text x="178.1" y="105.8">OUT2</text>
<text x="185.8" y="102.4">IN1</text>
<text x="185.8" y="105.8">IN2</text>
<text x="178.1" y="112.5">OUT3</text>
<text x="178.1" y="109.1">GND</text>
<text x="184.8" y="109.1">GND</text>
<text x="185.8" y="112.5">IN3</text>
<text x="178.1" y="115.9">OUT4</text>
<text x="185.8" y="115.9">IN4</text>
<text x="178.1" y="132.6">OUT1</text>
<text x="178.1" y="136">OUT2</text>
<text x="185.8" y="132.6">IN1</text>
<text x="185.8" y="136">IN2</text>
<text x="178.1" y="142.7">OUT3</text>
<text x="178.1" y="139.3">GND</text>
<text x="184.8" y="139.3">GND</text>
<text x="185.8" y="142.7">IN3</text>
<text x="178.1" y="146">OUT4</text>
<text x="185.8" y="146">IN4</text>
</g>
<g font-size="1.2" fill="#131716">
<text x="35.4" y="7.5">5</text>
<text x="90.1" y="7.5">4</text>
<text x="144.8" y="7.5">3</text>
<text x="199.6" y="7.5">2</text>
<text x="254.3" y="7.5">1</text>
<text x="6.8" y="33.1">D</text>
<text x="282.1" y="33.1">D</text>
<text x="6.8" y="81.2">C</text>
<text x="282.1" y="81.2">C</text>
<text x="6.8" y="129.3">B</text>
<text x="282.1" y="129.3">B</text>
<text x="6.8" y="177.5">A</text>
<text x="282.1" y="177.5">A</text>
<text x="35.4" y="201.7">5</text>
<text x="90.1" y="201.7">4</text>
<text x="144.8" y="201.7">3</text>
<text x="199.6" y="201.7">2</text>
<text x="254.3" y="201.7">1</text>
</g>
</svg>
